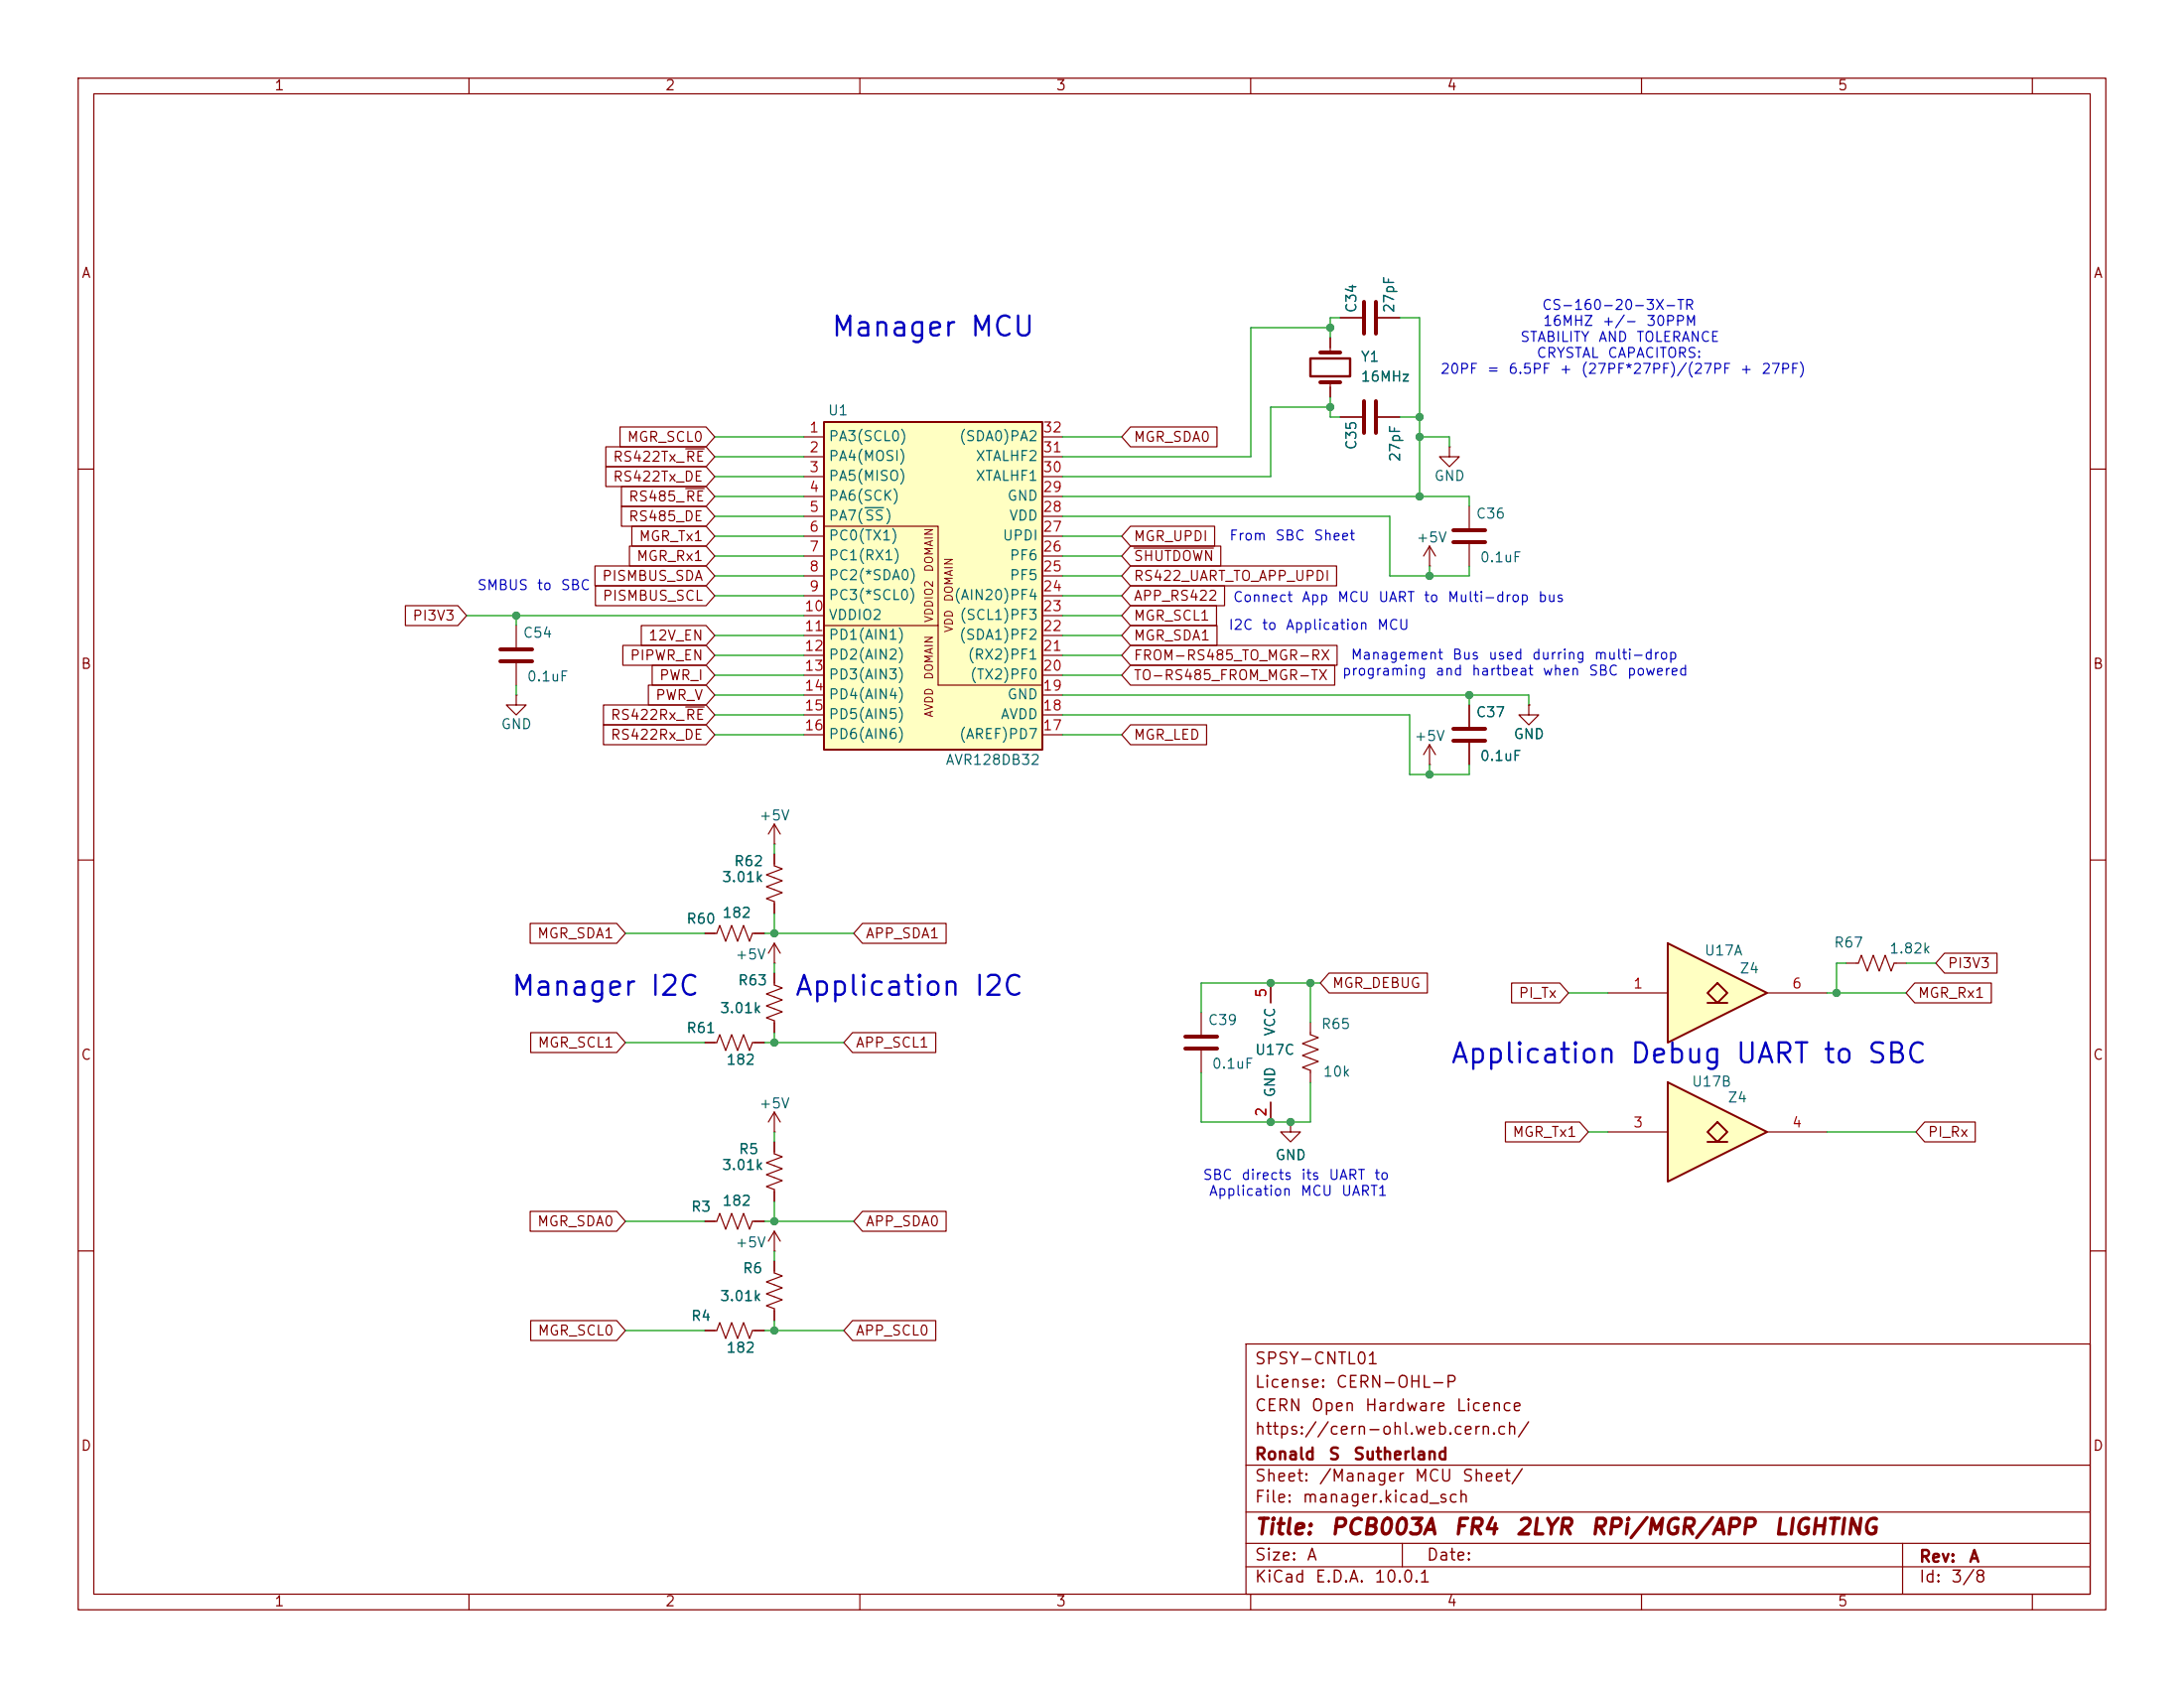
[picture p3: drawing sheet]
<svg xmlns="http://www.w3.org/2000/svg" width="279mm" height="216mm" viewBox="0 0 279 216" stroke-linecap="round" stroke-linejoin="round" font-family="sans-serif">
<g fill="none" stroke="#840000" stroke-width=".15">
<path d="M10 10h259.4v195.9h-259.4zM12 12h255.4v191.9h-255.4zM60 10v2M110 10v2M160 10v2M210 10v2M260 10v2M10 60h2M267.4 60h2M10 110h2M267.4 110h2M90.2 133.4h1.5l.4-1.1 .7 2.1 .8-2.1 .8 2.1 .7-2.1 .8 2.1 .4-1h1.5"/>
<path d="M162.6 125.7v2.6M236.2 123.2h1.5l.4-1 .8 2 .7-2 .8 2 .8-2 .7 2 .4-1h1.5M90.2 156.2h1.5l.4-1 .7 2 .8-2 .8 2 .7-2 .8 2 .4-1h1.5M99.1 144.8h.1M99.1 146.1v1.5l1 .4-2.1 .7 2.1 .8-2.1 .7 2.1 .8-2.1 .8 1.1 .3v1.6M99.1 142.2l-.8 1.3M99.1 142.2l.7 1.3M99.1 142.2v2.6M99.1 157.5v2.5M99.1 157.5l-.8 1.3M99.1 157.5l.7 1.3M162.6 141v2.5"/>
<path d="M10 160h2M99.1 160h.1M159.4 171.9h108v32h-108zM267.4 160h2M159.4 197.4h108M159.4 193.4h108M159.4 187.4h108M179.4 197.4v3M243.4 197.4v6.5M60 203.9v2M110 203.9v2M159.4 200.4h108"/>
<path d="M160 203.9v2M210 203.9v2M260 203.9v2"/>
</g>
<path d="M213.4 120.7l12.7 6.3-12.7 6.4z" fill="#ffffc2"/>
<path d="M218.4 128.3h2.6" fill="none" stroke="#ffffc2" stroke-width=".13"/>
<path d="M218.4 127l1.3-1.3 1.3 1.3-1.3 1.3z" fill="#ffffc2"/>
<path d="M213.4 120.7l12.7 6.3-12.7 6.4zM218.4 127l1.3-1.3 1.3 1.3-1.3 1.3zM218.4 128.3h2.6" fill="none" stroke="#840000" stroke-width=".25"/>
<path d="M185.4 57.2v1.2h1.3l-1.3 1.3-1.3-1.3h1.3M185.4 57.2h.1M205.7 127h7.7M226.1 127h7.6M165.1 143.5v1.3h1.3l-1.3 1.3-1.3-1.3h1.3M165.1 143.5h.1" fill="none" stroke="#840000" stroke-width=".15"/>
<path d="M105.4 54h27.9v41.9h-27.9z" fill="#ffffc2"/>
<path d="M105.4 54h27.9v41.9h-27.9z" fill="none" stroke="#840000" stroke-width=".25"/>
<g fill="none" stroke="#840000" stroke-width=".15">
<path d="M102.9 55.9h2.5M102.9 58.4h2.5M133.3 55.9h2.6M133.3 58.4h2.6M102.9 61h2.5M102.9 63.5h2.5M102.9 66h2.5M102.9 68.6h2.5M102.9 71.1h2.5M102.9 73.7h2.5M102.9 76.2h2.5M102.9 78.7h2.5"/>
<path d="M105.4 67.3h14.6v12.7h-14.6M133.3 61h2.6M133.3 63.5h2.6M133.3 66h2.6M133.3 68.6h2.6M133.3 71.1h2.6M133.3 73.7h2.6M133.3 76.2h2.6M133.3 78.7h2.6M102.9 81.3h2.5M102.9 83.8h2.5M102.9 86.4h2.5"/>
<path d="M102.9 88.9h2.5M102.9 91.4h2.5M102.9 94h2.5M120 80v7.6h13.3M133.3 81.3h2.6M133.3 83.8h2.6M133.3 86.4h2.6M133.3 88.9h2.6M133.3 91.4h2.6M133.3 94h2.6M153.7 129.5v2.8M153.7 134.4v2.8"/>
<path d="M90.2 170.2h1.5l.4-1 .7 2 .8-2 .8 2 .7-2 .8 2 .4-1h1.5M99.1 161.3v1.5l1 .4-2.1 .8 2.1 .7-2.1 .8 2.1 .7-2.1 .8 1.1 .4v1.5"/>
</g>
<path d="M110.7 64.9h2.3" fill="none" stroke="#006464" stroke-width=".15"/>
<path d="M151.6 132.6h4.1M151.6 134.1h4.1" fill="none" stroke="#840000" stroke-width=".51"/>
<path d="M213.4 138.4l12.7 6.4-12.7 6.3z" fill="#ffffc2"/>
<path d="M218.4 146.1h2.6" fill="none" stroke="#ffffc2" stroke-width=".13"/>
<path d="M218.4 144.8l1.3-1.3 1.3 1.3-1.3 1.3z" fill="#ffffc2"/>
<path d="M213.4 138.4l12.7 6.4-12.7 6.3zM218.4 144.8l1.3-1.3 1.3 1.3-1.3 1.3zM218.4 146.1h2.6" fill="none" stroke="#840000" stroke-width=".25"/>
<g fill="none" stroke="#840000" stroke-width=".15">
<path d="M77.5 57.1h12.8l1.1 1.3-1.1 1.3h-12.8zM77.5 59.7h12.8l1.1 1.3-1.1 1.2h-12.8zM79.3 54.6h11l1.1 1.3-1.1 1.3h-11zM87.7 57.4h2.4M144.6 54.6h11.1v2.6h-11.1l-1.1-1.3zM170.2 43.2v1.9M170.2 48.9v1.9M171.4 53.3h2.8M171.4 40.6h2.8M176.3 53.3h2.8M176.3 40.6h2.8M51.9 77.5h6.7l1.1 1.2-1.1 1.3h-6.7z"/>
<path d="M76.1 72.4h14.2l1.1 1.3-1.1 1.2h-14.2zM76.2 74.9h14.1l1.1 1.3-1.1 1.3h-14.1zM79.5 64.8h10.8l1.1 1.2-1.1 1.3h-10.8zM79.5 62.2h10.8l1.1 1.3-1.1 1.3h-10.8zM80.5 69.8h9.8l1.1 1.3-1.1 1.3h-9.8zM80.8 67.3h9.5l1.1 1.3-1.1 1.3h-9.5zM87.7 62.5h2.4M144.6 77.5h11v2.5h-11l-1.1-1.3zM144.6 69.8h11.6v2.6h-11.6l-1.1-1.3zM144.6 67.3h10.8v2.6h-10.8l-1.1-1.3zM144.6 74.9h12.1v2.6h-12.1l-1.1-1.3zM144.6 72.4h26.4v2.5h-26.4l-1.1-1.2z"/>
<path d="M145.1 70.1h10.1M182.9 72.4h.1M182.9 69.9v2.5M182.9 69.9l-.8 1.2M182.9 69.9l.7 1.2M188 64.8v2.8M188 69.6v2.8M66 88.9v1.3h1.3l-1.3 1.2-1.2-1.2h1.2M66 88.9h.1M66 80v2.8M66 84.8v2.8M77.2 92.7h13.1l1.1 1.3-1.1 1.3h-13.1z"/>
<path d="M77.2 90.2h13.1l1.1 1.2-1.1 1.3h-13.1zM79.7 82.5h10.6l1.1 1.3-1.1 1.3h-10.6zM82 80h8.3l1.1 1.3-1.1 1.3h-8.3zM82.9 87.6h7.4l1.1 1.3-1.1 1.3h-7.4zM83.4 85.1h6.9l1.1 1.3-1.1 1.2h-6.9zM87.7 90.4h2.4M144.6 80h11.1v2.6h-11.1l-1.1-1.3zM144.6 92.7h9.8v2.6h-9.8l-1.1-1.3zM144.6 85.1h26.2v2.5h-26.2l-1.1-1.2zM144.6 82.5h26.5v2.6h-26.5l-1.1-1.3zM182.9 97.8h.1M182.9 95.3l-.8 1.2"/>
<path d="M182.9 95.3l.7 1.2M182.9 95.3v2.5M188 90.2v2.8M188 95v2.8M195.6 90.2v1.2h1.2l-1.2 1.3-1.3-1.3h1.3M195.6 90.2h.1M67.8 118.1h11.1l1.1 1.3-1.1 1.3h-11.1zM90.2 119.4h1.5l.4-1 .7 2 .8-2 .8 2 .7-2 .8 2 .4-1h1.5M99.1 109.2v1.5l1 .4-2.1 .8 2.1 .7-2.1 .8 2.1 .8-2.1 .7 1.1 .4v1.5M99.1 108h.1M99.1 105.4v2.6M99.1 105.4l-.8 1.3"/>
<path d="M99.1 105.4l.7 1.3M110.3 118.1h10.7v2.6h-10.7l-1.1-1.3zM67.9 132.1h11l1.1 1.3-1.1 1.2h-11zM90.2 133.4h1.2M96.5 133.4h1.3M99.1 124.5v1.5l1 .4-2.1 .7 2.1 .8-2.1 .8 2.1 .7-2.1 .8 1.1 .4v1.5M99.1 123.2h.1M99.1 120.7v2.5M99.1 120.7l-.8 1.2M99.1 120.7l.7 1.2M109.1 132.1h10.6v2.5h-10.6l-1.2-1.2zM162.6 125.7v2.6"/>
<path d="M167.6 130.8v1.5l1.1 .4-2.1 .8 2.1 .7-2.1 .8 2.1 .8-2.1 .7 1 .4v1.5M170 124.5h12.6v2.5h-12.6l-1.1-1.3zM193.4 125.7h6.1l1.2 1.3-1.2 1.3h-6.1zM245 125.7h9.8v2.6h-9.8l-1.2-1.3zM248.8 121.9h6.7v2.6h-6.7l-1.2-1.3zM67.8 154.9h11.1l1.1 1.3-1.1 1.3h-11.1zM90.2 156.2h1.2M96.5 156.2h1.3M99.1 146.1v1.2M99.1 152.4v1.3M110.3 154.9h10.7v2.6h-10.7l-1.1-1.3zM162.6 141v2.5"/>
<path d="M165.1 143.5h.1M192.6 143.5h9.5l1.1 1.3-1.1 1.3h-9.5zM205.7 144.8h7.7M226.1 144.8h7.6M246.2 143.5h6.5v2.6h-6.5l-1.1-1.3zM67.9 168.9h11l1.1 1.3-1.1 1.3h-11zM90.2 170.2h1.2M96.5 170.2h1.3M99.1 161.3v1.3M99.1 167.6v1.3M109.1 168.9h10.6v2.6h-10.6l-1.2-1.3z"/>
</g>
<path d="M174.5 38.6v4.1M176 38.6v4.1M168.9 48.9h2.5M168.9 45.1h2.5M174.5 51.3v4.1M176 51.3v4.1M185.9 67.8h4.1M185.9 69.3h4.1M64 83.1h4.1M64 84.6h4.1M185.9 93.2h4.1M185.9 94.7h4.1" fill="none" stroke="#840000" stroke-width=".51"/>
<path d="M167.6 45.8h5.1v2.3h-5.1z" fill="none" stroke="#840000" stroke-width=".3"/>
<g fill="none" stroke="#009600" stroke-width=".15">
<path d="M91.4 55.9h11.5M91.4 58.4h11.5M135.9 55.9h7.6M170.2 41.9h-10.2v16.5h-24.1M170.2 52.1h-7.6v8.9h-26.7M170.2 50.8v2.5h1.2M171.4 40.6h-1.2v2.6M179.1 53.3h2.5M179.1 40.6h2.5v22.9M181.6 55.9h3.8v1.3M59.7 78.7h43.2M66 78.7v1.3"/>
<path d="M91.4 66h11.5M91.4 63.5h11.5M91.4 61h11.5M91.4 73.7h11.5M91.4 71.1h11.5M91.4 76.2h11.5M91.4 68.6h11.5M135.9 66h41.9v7.7h10.2v-1.3M135.9 63.5h52.1v1.3M135.9 73.7h7.6M135.9 71.1h7.6M135.9 76.2h7.6"/>
<path d="M135.9 68.6h7.6M135.9 78.7h7.6M182.9 72.4v1.3M66 87.6v1.3M91.4 81.3h11.5M91.4 94h11.5M91.4 86.4h11.5M91.4 83.8h11.5M91.4 88.9h11.5M91.4 91.4h11.5M135.9 81.3h7.6M135.9 94h7.6"/>
<path d="M135.9 86.4h7.6M135.9 83.8h7.6M135.9 88.9h59.7v1.3M135.9 91.4h44.4v7.7h7.7v-1.3M182.9 97.8v1.3M188 88.9v1.3M80 119.4h10.2M97.8 119.4h11.4M99.1 108v1.2M99.1 116.8v2.6M80 133.4h10.2M97.8 133.4h10.1"/>
<path d="M99.1 123.2v1.3M99.1 132.1v1.3M153.7 137.2v6.3h13.9v-5.1M167.6 125.7v5.1M168.9 125.7h-15.2v3.8M200.7 127h5M233.7 127h10.1M236.2 123.2h-1.3v3.8M243.8 123.2h3.8M80 156.2h10.2M97.8 156.2h11.4M99.1 144.8v1.3"/>
<path d="M99.1 153.7v2.5M203.2 144.8h2.5M233.7 144.8h11.4M80 170.2h10.2M97.8 170.2h10.1M99.1 160v1.3M99.1 168.9v1.3"/>
</g>
<g fill="#009600" stroke="#009600" stroke-width=".13">
<circle cx="182.9" cy="73.7" r=".46"/>
<circle cx="162.6" cy="143.5" r=".46"/>
<circle cx="165.1" cy="143.5" r=".46"/>
<circle cx="99.1" cy="133.4" r=".46"/>
<circle cx="99.1" cy="170.2" r=".46"/>
<circle cx="99.1" cy="119.4" r=".46"/>
<circle cx="99.1" cy="156.2" r=".46"/>
<circle cx="162.6" cy="125.7" r=".46"/>
<circle cx="234.9" cy="127" r=".46"/>
<circle cx="167.6" cy="125.7" r=".46"/>
<circle cx="170.2" cy="41.9" r=".46"/>
<circle cx="170.2" cy="52.1" r=".46"/>
<circle cx="66" cy="78.7" r=".46"/>
<circle cx="188" cy="88.9" r=".46"/>
<circle cx="181.6" cy="53.3" r=".46"/>
<circle cx="181.6" cy="55.9" r=".46"/>
<circle cx="182.9" cy="99.1" r=".46"/>
<circle cx="181.6" cy="63.5" r=".46"/>
</g>
<g font-size="2.5" fill="#0000c2">
<text x="106.2" y="43.7">Manager MCU</text>
<text x="65.3" y="128">Manager I2C</text>
<text x="101.5" y="128">Application I2C</text>
<text x="185.4" y="136.6">Application Debug UART to SBC</text>
</g>
<g font-size="2" fill="#840000">
<text x="160.4" y="196.8">Title:</text>
<text x="170.1" y="196.8">PCB003A</text>
<text x="185.8" y="196.8">FR4</text>
<text x="193.8" y="196.8">2LYR</text>
<text x="203.3" y="196.8">RPi/MGR/APP</text>
<text x="226.8" y="196.8">LIGHTING</text>
</g>
<g font-size="1.5" fill="#840000">
<text x="160.4" y="177.9">License:</text>
<text x="160.4" y="174.9">SPSY-CNTL01</text>
<text x="170.8" y="177.9">CERN-OHL-P</text>
<text x="160.4" y="183.9">https://cern-ohl.web.cern.ch/</text>
<text x="160.4" y="180.9">CERN</text>
<text x="167.6" y="180.9">Open</text>
<text x="174.5" y="180.9">Hardware</text>
<text x="186.2" y="180.9">Licence</text>
<text x="160.4" y="189.9">Sheet:</text>
<text x="160.4" y="187.1">Ronald</text>
<text x="168.6" y="189.9">/Manager</text>
<text x="169.9" y="187.1">S</text>
<text x="173" y="187.1">Sutherland</text>
<text x="180.9" y="189.9">MCU</text>
<text x="186.9" y="189.9">Sheet/</text>
<text x="160.4" y="192.6">File:</text>
<text x="166.5" y="192.6">manager.kicad_sch</text>
<text x="160.4" y="202.8">KiCad</text>
<text x="160.4" y="200">Size:</text>
<text x="167.1" y="200">A</text>
<text x="168.1" y="202.8">E.D.A.</text>
<text x="175.7" y="202.8">10.0.1</text>
<text x="182.4" y="200">Date:</text>
<text x="245.4" y="200.2">Rev:</text>
<text x="245.4" y="202.8">Id:</text>
<text x="249.5" y="202.8">3/8</text>
<text x="251.8" y="200.2">A</text>
</g>
<g font-size="1.3" fill="#840000">
<text x="35" y="11.9">1</text>
<text x="85" y="11.9">2</text>
<text x="135" y="11.9">3</text>
<text x="185" y="11.9">4</text>
<text x="235" y="11.9">5</text>
<text x="10.3" y="35.9">A</text>
<text x="267.7" y="35.9">A</text>
<text x="78.3" y="59.4">RS422Tx_RE</text>
<text x="80.1" y="56.8">MGR_SCL0</text>
<text x="144.9" y="56.8">MGR_SDA0</text>
<text x="78.3" y="61.9">RS422Tx_DE</text>
<text x="80.3" y="64.5">RS485_RE</text>
<text x="80.3" y="67">RS485_DE</text>
<text x="81.6" y="69.5">MGR_Tx1</text>
<text x="144.9" y="69.5">MGR_UPDI</text>
<text x="76.9" y="74.6">PISMBUS_SDA</text>
<text x="77" y="77.2">PISMBUS_SCL</text>
<text x="81.3" y="72.1">MGR_Rx1</text>
<text x="144.9" y="72.1">SHUTDOWN</text>
<text x="144.9" y="77.2">APP_RS422</text>
<text x="144.9" y="74.6">RS422_UART_TO_APP_UPDI</text>
<text x="52.7" y="79.7">PI3V3</text>
<text x="82.9" y="82.2">12V_EN</text>
<text x="144.9" y="79.7">MGR_SCL1</text>
<text x="144.9" y="82.2">MGR_SDA1</text>
<text x="10.3" y="85.9">B</text>
<text x="80.5" y="84.8">PIPWR_EN</text>
<text x="83.8" y="89.9">PWR_V</text>
<text x="84.2" y="87.3">PWR_I</text>
<text x="144.9" y="87.3">TO-RS485_FROM_MGR-TX</text>
<text x="144.9" y="84.8">FROM-RS485_TO_MGR-RX</text>
<text x="267.7" y="85.9">B</text>
<text x="78" y="94.9">RS422Rx_DE</text>
<text x="78" y="92.4">RS422Rx_RE</text>
<text x="144.9" y="94.9">MGR_LED</text>
<text x="68.6" y="120.3">MGR_SDA1</text>
<text x="110.6" y="120.3">APP_SDA1</text>
<text x="249.1" y="124.1">PI3V3</text>
<text x="170.3" y="126.7">MGR_DEBUG</text>
<text x="194.2" y="128">PI_Tx</text>
<text x="245.3" y="128">MGR_Rx1</text>
<text x="10.3" y="135.9">C</text>
<text x="68.7" y="134.3">MGR_SCL1</text>
<text x="109.4" y="134.3">APP_SCL1</text>
<text x="267.7" y="135.9">C</text>
<text x="193.4" y="145.7">MGR_Tx1</text>
<text x="246.5" y="145.7">PI_Rx</text>
<text x="68.6" y="157.2">MGR_SDA0</text>
<text x="110.6" y="157.2">APP_SDA0</text>
<text x="68.7" y="171.1">MGR_SCL0</text>
<text x="109.4" y="171.1">APP_SCL0</text>
<text x="10.3" y="185.9">D</text>
<text x="267.7" y="185.9">D</text>
<text x="35" y="205.8">1</text>
<text x="85" y="205.8">2</text>
<text x="135" y="205.8">3</text>
<text x="185" y="205.8">4</text>
<text x="235" y="205.8">5</text>
</g>
<g font-size="1.3" fill="#006464">
<text x="173.8" y="40.1" transform="rotate(-90 173.8 40.1)">C34</text>
<text x="178.7" y="40.1" transform="rotate(-90 178.7 40.1)">27pF</text>
<text x="174" y="46.6">Y1</text>
<text x="105.8" y="53.4">U1</text>
<text x="174" y="49.1">16MHz</text>
<text x="105.9" y="56.7">PA3(SCL0)</text>
<text x="105.9" y="59.3">PA4(MOSI)</text>
<text x="122.6" y="56.7">(SDA0)PA2</text>
<text x="124.7" y="59.3">XTALHF2</text>
<text x="173.8" y="57.6" transform="rotate(-90 173.8 57.6)">C35</text>
<text x="179.4" y="59.2" transform="rotate(-90 179.4 59.2)">27pF</text>
<text x="105.9" y="61.8">PA5(MISO)</text>
<text x="105.9" y="64.4">PA6(SCK)</text>
<text x="124.7" y="61.8">XTALHF1</text>
<text x="128.8" y="64.4">GND</text>
<text x="183.4" y="61.8">GND</text>
<text x="105.9" y="66.9">PA7(SS)</text>
<text x="105.9" y="69.4">PC0(TX1)</text>
<text x="105.9" y="72">PC1(RX1)</text>
<text x="128.2" y="69.4">UPDI</text>
<text x="129" y="66.9">VDD</text>
<text x="129.1" y="72">PF6</text>
<text x="181.1" y="69.7">+5V</text>
<text x="188.7" y="66.6">C36</text>
<text x="105.9" y="74.5">PC2(*SDA0)</text>
<text x="105.9" y="77.1">PC3(*SCL0)</text>
<text x="121.9" y="77.1">(AIN20)PF4</text>
<text x="129.1" y="74.5">PF5</text>
<text x="189.2" y="72.2">0.1uF</text>
<text x="66.8" y="81.9">C54</text>
<text x="105.9" y="79.6">VDDIO2</text>
<text x="105.9" y="82.1">PD1(AIN1)</text>
<text x="122.6" y="82.1">(SDA1)PF2</text>
<text x="122.7" y="79.6">(SCL1)PF3</text>
<text x="67.3" y="87.5">0.1uF</text>
<text x="105.9" y="84.7">PD2(AIN2)</text>
<text x="105.9" y="87.2">PD3(AIN3)</text>
<text x="105.9" y="89.8">PD4(AIN4)</text>
<text x="123.7" y="84.7">(RX2)PF1</text>
<text x="124" y="87.2">(TX2)PF0</text>
<text x="128.8" y="89.8">GND</text>
<text x="64" y="93.6">GND</text>
<text x="105.9" y="92.3">PD5(AIN5)</text>
<text x="105.9" y="94.8">PD6(AIN6)</text>
<text x="122.6" y="94.8">(AREF)PD7</text>
<text x="127.9" y="92.3">AVDD</text>
<text x="180.8" y="95.1">+5V</text>
<text x="188.7" y="92">C37</text>
<text x="193.5" y="94.8">GND</text>
<text x="120.9" y="98.1">AVR128DB32</text>
<text x="189.2" y="97.6">0.1uF</text>
<text x="97" y="105.3">+5V</text>
<text x="92.3" y="113.1">3.01k</text>
<text x="93.8" y="111.1">R62</text>
<text x="87.7" y="118.5">R60</text>
<text x="92.3" y="117.7">182</text>
<text x="94" y="123">+5V</text>
<text x="218" y="122.5">U17A</text>
<text x="222.5" y="124.8">Z4</text>
<text x="234.5" y="121.5">R67</text>
<text x="241.6" y="122.3">1.82k</text>
<text x="92" y="129.9">3.01k</text>
<text x="94.3" y="126.3">R63</text>
<text x="154.4" y="131.4">C39</text>
<text x="168.9" y="131.9">R65</text>
<text x="87.7" y="132.4">R61</text>
<text x="92.8" y="136.5">182</text>
<text x="154.9" y="137">0.1uF</text>
<text x="160.5" y="135.2">U17C</text>
<text x="163.4" y="132.6" transform="rotate(-90 163.4 132.6)">VCC</text>
<text x="97" y="142.1">+5V</text>
<text x="163.4" y="140.5" transform="rotate(-90 163.4 140.5)">GND</text>
<text x="169.2" y="138">10k</text>
<text x="216.3" y="139.3">U17B</text>
<text x="220.9" y="141.3">Z4</text>
<text x="92.3" y="150">3.01k</text>
<text x="94.4" y="147.9">R5</text>
<text x="163.1" y="148.7">GND</text>
<text x="88.3" y="155.3">R3</text>
<text x="92.3" y="154.5">182</text>
<text x="94" y="159.9">+5V</text>
<text x="92" y="166.7">3.01k</text>
<text x="94.9" y="163.2">R6</text>
<text x="88.3" y="169.3">R4</text>
<text x="92.8" y="173.3">182</text>
</g>
<g font-size="1.3" fill="#0000c2">
<text x="197.2" y="40">CS-160-20-3X-TR</text>
<text x="194.4" y="44">STABILITY</text>
<text x="196.5" y="46.1">CRYSTAL</text>
<text x="197.3" y="42">16MHZ</text>
<text x="204.4" y="44">AND</text>
<text x="204.9" y="42">+/-</text>
<text x="205.6" y="46.1">CAPACITORS:</text>
<text x="209.3" y="44">TOLERANCE</text>
<text x="210.5" y="42">30PPM</text>
<text x="184.2" y="48.1">20PF</text>
<text x="190.1" y="48.1">=</text>
<text x="192.9" y="48.1">6.5PF</text>
<text x="199.4" y="48.1">+</text>
<text x="202.2" y="48.1">(27PF*27PF)/(27PF</text>
<text x="222.5" y="48.1">+</text>
<text x="225.2" y="48.1">27PF)</text>
<text x="157.2" y="69.4">From</text>
<text x="163.1" y="69.4">SBC</text>
<text x="168" y="69.4">Sheet</text>
<text x="61" y="75.8">SMBUS</text>
<text x="68.6" y="75.8">to</text>
<text x="71.6" y="75.8">SBC</text>
<text x="157.6" y="77.3">Connect</text>
<text x="166.4" y="77.3">App</text>
<text x="171" y="77.3">MCU</text>
<text x="176.2" y="77.3">UART</text>
<text x="182" y="77.3">to</text>
<text x="185.1" y="77.3">Multi-drop</text>
<text x="196.7" y="77.3">bus</text>
<text x="157.1" y="80.9">I2C</text>
<text x="161.3" y="80.9">to</text>
<text x="164.4" y="80.9">Application</text>
<text x="176.1" y="80.9">MCU</text>
<text x="171.6" y="86.7">programing</text>
<text x="172.7" y="84.7">Management</text>
<text x="183.5" y="86.7">and</text>
<text x="185.7" y="84.7">Bus</text>
<text x="188.2" y="86.7">hartbeat</text>
<text x="190.3" y="84.7">used</text>
<text x="195.9" y="84.7">durring</text>
<text x="197.2" y="86.7">when</text>
<text x="203.1" y="86.7">SBC</text>
<text x="203.8" y="84.7">multi-drop</text>
<text x="208.1" y="86.7">powered</text>
<text x="153.8" y="151.2">SBC</text>
<text x="154.6" y="153.3">Application</text>
<text x="158.7" y="151.2">directs</text>
<text x="166.3" y="153.3">MCU</text>
<text x="166.3" y="151.2">its</text>
<text x="169.9" y="151.2">UART</text>
<text x="171.5" y="153.3">UART1</text>
<text x="175.7" y="151.2">to</text>
</g>
<g font-size="1.3" fill="#a90000">
<text x="103.4" y="55.6">1</text>
<text x="103.4" y="58.2">2</text>
<text x="133.3" y="58.2">31</text>
<text x="133.3" y="55.6">32</text>
<text x="103.4" y="60.7">3</text>
<text x="103.4" y="63.2">4</text>
<text x="103.4" y="65.8">5</text>
<text x="133.3" y="65.8">28</text>
<text x="133.3" y="63.2">29</text>
<text x="133.3" y="60.7">30</text>
<text x="103.4" y="68.3">6</text>
<text x="103.4" y="70.9">7</text>
<text x="133.3" y="70.9">26</text>
<text x="133.3" y="68.3">27</text>
<text x="103.4" y="73.4">8</text>
<text x="103.4" y="75.9">9</text>
<text x="133.3" y="75.9">24</text>
<text x="133.3" y="73.4">25</text>
<text x="102.8" y="78.5">10</text>
<text x="102.8" y="81">11</text>
<text x="102.8" y="83.6">12</text>
<text x="133.3" y="83.6">21</text>
<text x="133.3" y="81">22</text>
<text x="133.3" y="78.5">23</text>
<text x="102.8" y="86.1">13</text>
<text x="102.8" y="88.6">14</text>
<text x="133.3" y="88.6">19</text>
<text x="133.3" y="86.1">20</text>
<text x="102.8" y="91.2">15</text>
<text x="102.8" y="93.7">16</text>
<text x="133.3" y="93.7">17</text>
<text x="133.3" y="91.2">18</text>
<text x="162.3" y="127.7" transform="rotate(-90 162.3 127.7)">5</text>
<text x="208.8" y="126.7">1</text>
<text x="229.2" y="126.7">6</text>
<text x="162.3" y="142.9" transform="rotate(-90 162.3 142.9)">2</text>
<text x="208.8" y="144.5">3</text>
<text x="229.2" y="144.5">4</text>
</g>
<g font-size="1" fill="#840000">
<text x="119.6" y="73.3" transform="rotate(-90 119.6 73.3)">DOMAIN</text>
<text x="122.1" y="77.1" transform="rotate(-90 122.1 77.1)">DOMAIN</text>
<text x="119.6" y="79.7" transform="rotate(-90 119.6 79.7)">VDDIO2</text>
<text x="122.1" y="81" transform="rotate(-90 122.1 81)">VDD</text>
<text x="119.6" y="87" transform="rotate(-90 119.6 87)">DOMAIN</text>
<text x="119.6" y="91.8" transform="rotate(-90 119.6 91.8)">AVDD</text>
</g>
</svg>
